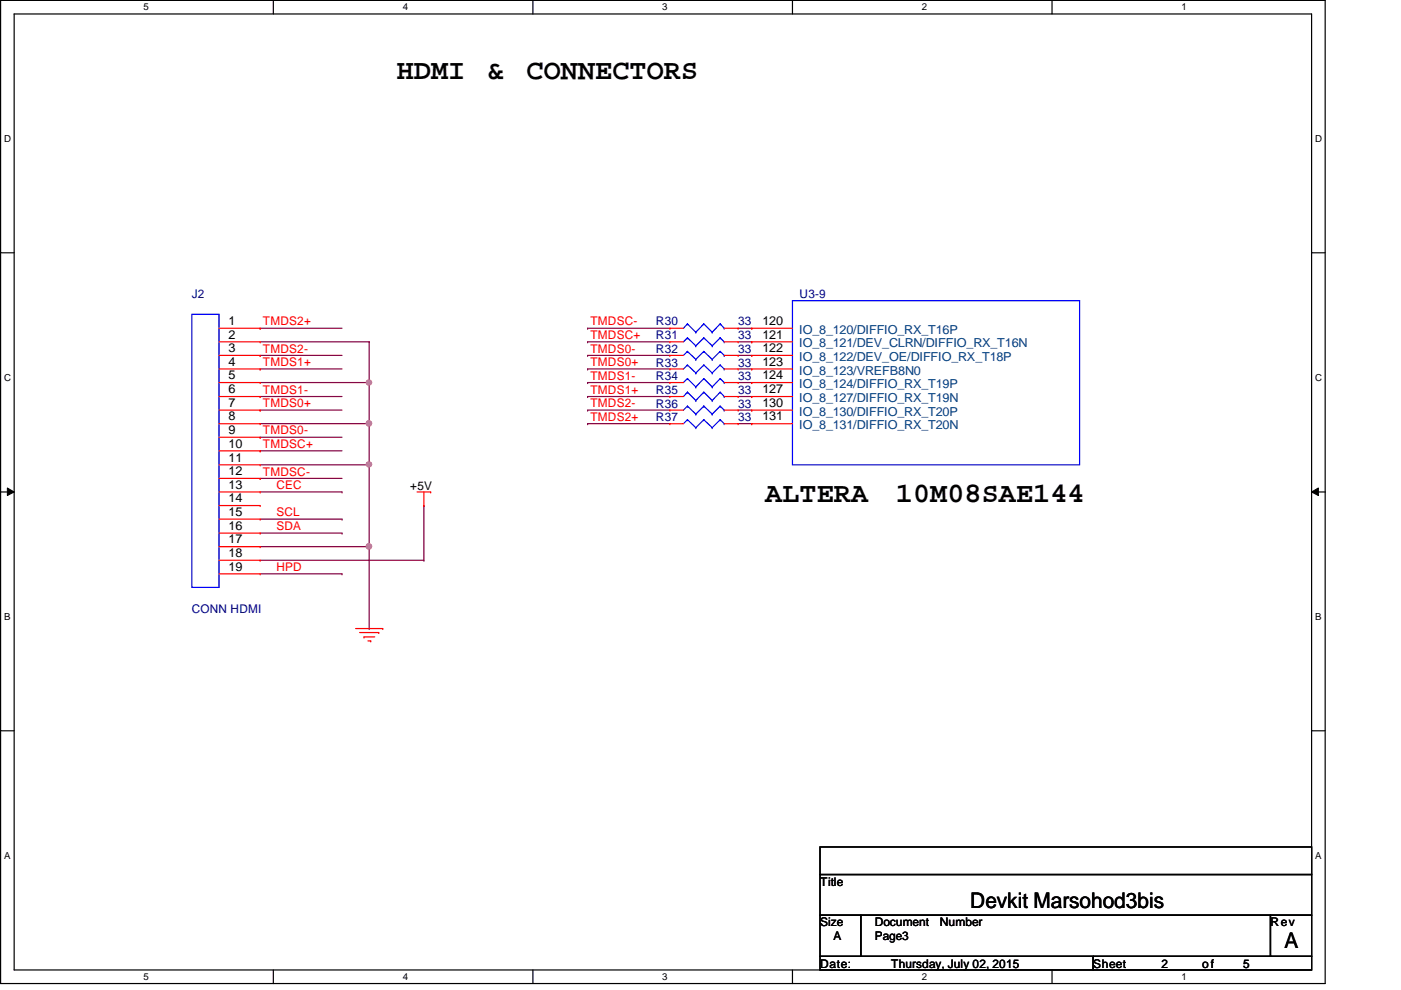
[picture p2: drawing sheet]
<svg xmlns="http://www.w3.org/2000/svg" width="297mm" height="210mm" viewBox="0 0 297 210" stroke-linecap="round" stroke-linejoin="round" font-family="sans-serif">
<path d="M.1 .1h280.9v208.4h-280.9zM3 3h275.1v202.7h-275.1z" fill="none" stroke="#000" stroke-width=".25"/>
<g fill="#fff">
<path d="M30.4 .4h1.1v2.3h-1.1z"/>
<path d="M30.4 206h1.1v2.3h-1.1z"/>
</g>
<path d="M58 .1v2.9M58 205.7v2.8" fill="none" stroke="#000" stroke-width=".25"/>
<g fill="#fff">
<path d="M85.4 .4h1.1v2.3h-1.1z"/>
<path d="M85.4 206h1.1v2.3h-1.1z"/>
</g>
<path d="M113 .1v2.9M113 205.7v2.8" fill="none" stroke="#000" stroke-width=".25"/>
<g fill="#fff">
<path d="M140.4 .4h1.1v2.3h-1.1z"/>
<path d="M140.4 206h1.1v2.3h-1.1z"/>
</g>
<path d="M168 .1v2.9M168 205.7v2.8" fill="none" stroke="#000" stroke-width=".25"/>
<g fill="#fff">
<path d="M195.4 .4h1.2v2.3h-1.2z"/>
<path d="M195.4 206h1.2v2.3h-1.2z"/>
</g>
<path d="M223.1 .1v2.9M223.1 205.7v2.8" fill="none" stroke="#000" stroke-width=".25"/>
<g fill="#fff">
<path d="M250.5 .4h1.1v2.3h-1.1z"/>
<path d="M250.5 206h1.1v2.3h-1.1z"/>
<path d="M.9 28.3h1.4v2.3h-1.4z"/>
<path d="M278.8 28.3h1.5v2.3h-1.5z"/>
<path d="M.9 78.9h1.4v2.3h-1.4z"/>
<path d="M278.8 78.9h1.5v2.3h-1.5z"/>
</g>
<path d="M.1 53.6h2.9M278.1 53.6h2.9" fill="none" stroke="#000" stroke-width=".25"/>
<g fill="#fff">
<path d="M.9 129.6h1.3v2.3h-1.3z"/>
<path d="M278.8 129.6h1.4v2.3h-1.4z"/>
</g>
<path d="M.1 104.3h2.9M278.1 104.3h2.9" fill="none" stroke="#000" stroke-width=".25"/>
<path d="M1.6 103.5l1.4 .8-1.4 .8zM278.1 104.3l1.4-.8v1.6z" fill="#000"/>
<path d="M1.6 103.5l1.4 .8-1.4 .8zM278.1 104.3l1.4-.8v1.6z" fill="none" stroke="#000" stroke-width=".21"/>
<g fill="#fff">
<path d="M.9 180.3h1.3v2.2h-1.3z"/>
<path d="M278.8 180.3h1.3v2.2h-1.3z"/>
</g>
<path d="M.1 154.9h2.9M278.1 154.9h2.9" fill="none" stroke="#000" stroke-width=".25"/>
<g fill="none" stroke="#800040" stroke-width=".25">
<path d="M55.2 78.2h.1M55.2 75.4h.1M55.2 69.6h.1M55.2 69.6h17.3M55.2 72.5h23.1M55.2 75.4h17.3M55.2 78.2h17.3M78.3 72.5h.1M78.3 72.5v8.6M124.6 69.6h.1M124.6 72.5h.1M124.6 75.4h.1"/>
<path d="M124.6 78.2h.1M124.6 69.6h17.4M124.6 72.5h17.4M124.6 75.4h17.4M124.6 78.2h17.4M156.5 69.6h2.9M156.5 72.5h2.9M156.5 75.4h2.9M156.5 78.2h2.9M159.4 78.2h.1M159.4 75.4h.1M159.4 72.5h.1"/>
<path d="M159.4 69.6h.1M55.2 95.6h.1M55.2 92.7h.1M55.2 87h.1M55.2 84.1h.1M55.2 81.1h23.1M55.2 84.1h17.3M55.2 87h17.3M55.2 95.6h17.3M55.2 92.7h17.3M78.3 81.1h.1M124.6 81.1h.1"/>
<path d="M124.6 84.1h.1M124.6 87h.1M124.6 89.8h.1M124.6 81.1h17.4M124.6 84.1h17.4M124.6 87h17.4M124.6 89.8h17.4M156.5 81.1h2.9M156.5 84.1h2.9M156.5 87h2.9M156.5 89.8h2.9M159.4 89.8h.1"/>
<path d="M159.4 87h.1M159.4 84.1h.1M159.4 81.1h.1M55.2 101.4h.1M55.2 101.4h17.3"/>
</g>
<circle cx="78.2" cy="81.1" r=".55" fill="#f0f"/>
<circle cx="78.2" cy="81.1" r=".55" fill="none" stroke="#f0f" stroke-width=".25"/>
<path d="M55.2 89.8h23.1M78.3 89.8h.1M78.3 81.1v8.7" fill="none" stroke="#800040" stroke-width=".25"/>
<circle cx="78.2" cy="89.8" r=".57" fill="#f0f"/>
<circle cx="78.2" cy="89.8" r=".57" fill="none" stroke="#f0f" stroke-width=".25"/>
<path d="M55.2 98.6h23.1M78.3 98.6h.1M78.3 89.8v26.1M78.3 115.9h.1" fill="none" stroke="#800040" stroke-width=".25"/>
<circle cx="78.2" cy="98.5" r=".55" fill="#f0f"/>
<circle cx="78.2" cy="98.5" r=".55" fill="none" stroke="#f0f" stroke-width=".25"/>
<circle cx="78.2" cy="115.9" r=".57" fill="#f0f"/>
<circle cx="78.2" cy="115.9" r=".57" fill="none" stroke="#f0f" stroke-width=".25"/>
<g fill="none" stroke="#800040" stroke-width=".25">
<path d="M55.2 115.9h23.1M55.2 118.8h34.7M55.2 104.3h17.3M55.2 110.1h17.3M55.2 113h17.3M72.5 104.3h.1M72.5 110.1h.1M72.5 113h.1M78.3 115.9h.1M78.3 115.9v17.4M89.9 118.8h.1M89.9 107.2h.1"/>
<path d="M89.9 107.2v11.6M55.2 121.7h17.3M72.5 121.7h.1M78.3 133.3h.1"/>
</g>
<g fill="none" stroke="#f00" stroke-width=".25">
<path d="M46.4 75.4h8.8M46.4 78.2h8.8M46.4 69.6h8.8M46.4 72.5h8.8M55.2 69.6h.1M55.2 72.5h.1M55.2 75.4h.1M55.2 78.2h.1M142 75.4h.1M142 78.2h.1M142 69.6h.1M142 72.5h.1"/>
<path d="M142 75.4h2.9M142 78.2h2.9M142 69.6h2.9M142 72.5h2.9M153.5 75.4h3M153.5 78.2h3M153.5 69.6h3M153.5 72.5h3M156.5 75.4h.1M156.5 78.2h.1M156.5 69.6h.1M156.5 72.5h.1"/>
<path d="M159.4 69.6h.1M159.4 72.5h.1M159.4 75.4h.1M159.4 78.2h.1M159.4 75.4h8.6M159.4 78.2h8.6M159.4 69.6h8.6M159.4 72.5h8.6M46.4 81.1h8.8M46.4 84.1h8.8M46.4 87h8.8M46.4 89.8h8.8"/>
<path d="M46.4 92.7h8.8M46.4 95.6h8.8M46.4 98.6h8.8M55.2 81.1h.1M55.2 84.1h.1M55.2 87h.1M55.2 89.8h.1M55.2 92.7h.1M55.2 95.6h.1M55.2 98.6h.1M142 81.1h.1M142 84.1h.1"/>
<path d="M142 87h.1M142 89.8h.1M142 81.1h2.9M142 84.1h2.9M142 87h2.9M142 89.8h2.9M153.5 81.1h3M153.5 84.1h3M153.5 87h3M153.5 89.8h3M156.5 81.1h.1M156.5 84.1h.1"/>
<path d="M156.5 87h.1M156.5 89.8h.1M159.4 81.1h.1M159.4 84.1h.1M159.4 87h.1M159.4 89.8h.1M159.4 81.1h8.6M159.4 84.1h8.6M159.4 87h8.6M159.4 89.8h8.6M46.4 104.3h8.8M46.4 101.4h8.8"/>
<path d="M46.4 107.2h8.8M46.4 110.1h8.8M46.4 113h8.8M46.4 115.9h8.8M46.4 118.8h8.8M55.2 101.4h.1M55.2 104.3h.1M55.2 107.2h.1M55.2 110.1h.1M55.2 113h.1M55.2 115.9h.1M55.2 118.8h.1"/>
<path d="M88.4 104.3h2.9M89.9 107.2h.1M89.9 104.3v2.9M91.3 104.3h.1M46.4 121.7h8.8M55.2 121.7h.1M75.4 133.3h5.7M76.2 134.1h4.1M77.2 135h.1M77.2 135h2.3M78 135.9h.6M78.6 135.9h.1"/>
<path d="M80.3 134.1h.1M81.1 133.3h.1"/>
</g>
<path d="M173.9 179.6h104.2v5.8h-104.2zM173.9 185.4h104.2v8.7h-104.2zM173.9 194.1h8.6v8.7h-8.6zM182.5 194.1h86.9v8.7h-86.9zM269.4 194.1h8.7v8.7h-8.7zM173.9 202.8h57.9v2.9h-57.9zM231.8 202.8h46.3v2.9h-46.3z" fill="none" stroke="#000" stroke-width=".25"/>
<g fill="none" stroke="#00f" stroke-width=".25">
<path d="M40.7 66.6h5.7v57.9h-5.7zM145.8 74.5h.1M145.8 77.4h.1M145.8 68.7h.1M145.8 71.6h.1M145.8 74.5l-.9 .9M145.8 74.5l1.7 1.7M145.8 77.4l-.9 .8M145.8 77.4l1.7 1.7M145.8 68.7l-.9 .9M145.8 68.7l1.7 1.7M145.8 71.6l-.9 .9"/>
<path d="M145.8 71.6l1.7 1.7M147.5 76.2h.1M147.5 79.1h.1M147.5 70.4h.1M147.5 73.3h.1M149.2 74.5h.1M149.2 77.4h.1M149.2 68.7h.1M149.2 71.6h.1M149.2 74.5l-1.7 1.7M149.2 74.5l1.8 1.7M149.2 77.4l-1.7 1.7"/>
<path d="M149.2 77.4l1.8 1.7M149.2 68.7l-1.7 1.7M149.2 68.7l1.8 1.7M149.2 71.6l-1.7 1.7M149.2 71.6l1.8 1.7M151 76.2h.1M151 79.1h.1M151 70.4h.1M151 73.3h.1M152.7 74.5h.1M152.7 77.4h.1M152.7 68.7h.1"/>
<path d="M152.7 71.6h.1M152.7 74.5l-1.7 1.7M152.7 74.5l.8 .9M152.7 77.4l-1.7 1.7M152.7 77.4l.8 .8M152.7 68.7l-1.7 1.7M152.7 68.7l.8 .9M152.7 71.6l-1.7 1.7M152.7 71.6l.8 .9M153.5 75.4h.1M153.5 78.2h.1M153.5 69.6h.1"/>
<path d="M153.5 72.5h.1M168 63.8h60.9v34.8h-60.9zM145.8 80.3h.1M145.8 83.1h.1M145.8 86.1h.1M145.8 89h.1M145.8 80.3l-.9 .8M145.8 80.3l1.7 1.7M145.8 83.1l-.9 1M145.8 83.1l1.7 1.8M145.8 86.1l-.9 .9M145.8 86.1l1.7 1.7"/>
<path d="M145.8 89l-.9 .8M145.8 89l1.7 1.7M147.5 82h.1M147.5 84.9h.1M147.5 87.8h.1M147.5 90.7h.1M149.2 80.3h.1M149.2 83.1h.1M149.2 86.1h.1M149.2 89h.1M149.2 80.3l-1.7 1.7M149.2 80.3l1.8 1.7"/>
<path d="M149.2 83.1l-1.7 1.8M149.2 83.1l1.8 1.8M149.2 86.1l-1.7 1.7M149.2 86.1l1.8 1.7M149.2 89l-1.7 1.7M149.2 89l1.8 1.7M151 82h.1M151 84.9h.1M151 87.8h.1M151 90.7h.1M152.7 80.3h.1M152.7 83.1h.1"/>
<path d="M152.7 86.1h.1M152.7 89h.1M152.7 80.3l-1.7 1.7M152.7 80.3l.8 .8M152.7 83.1l-1.7 1.8M152.7 83.1l.8 1M152.7 86.1l-1.7 1.7M152.7 86.1l.8 .9M152.7 89l-1.7 1.7M152.7 89l.8 .8M153.5 81.1h.1M153.5 84.1h.1"/>
<path d="M153.5 87h.1M153.5 89.8h.1"/>
</g>
<circle cx="78.2" cy="81.1" r=".55" fill="#f0f"/>
<circle cx="78.2" cy="81.1" r=".55" fill="none" stroke="#f0f" stroke-width=".25"/>
<circle cx="78.2" cy="89.8" r=".57" fill="#f0f"/>
<circle cx="78.2" cy="89.8" r=".57" fill="none" stroke="#f0f" stroke-width=".25"/>
<circle cx="78.2" cy="98.5" r=".55" fill="#f0f"/>
<circle cx="78.2" cy="98.5" r=".55" fill="none" stroke="#f0f" stroke-width=".25"/>
<circle cx="78.2" cy="115.9" r=".57" fill="#f0f"/>
<circle cx="78.2" cy="115.9" r=".57" fill="none" stroke="#f0f" stroke-width=".25"/>
<g font-size="6">
<text x="84.1" y="16.7">HDMI</text>
<text x="103.3" y="16.7">&amp;</text>
<text x="111.6" y="16.7">CONNECTORS</text>
<text x="162.3" y="106.4">ALTERA</text>
<text x="189.9" y="106.4">10M08SAE144</text>
</g>
<g font-size="4.6">
<text x="205.7" y="192.4">Devkit Marsohod3bis</text>
<text x="272.3" y="201.1">A</text>
</g>
<g font-size="2.6">
<text x="48.5" y="68.9">1</text>
<text x="48.5" y="71.8">2</text>
<text x="161.7" y="68.9">120</text>
<text x="161.7" y="71.8">121</text>
<text x="48.5" y="74.7">3</text>
<text x="48.5" y="77.6">4</text>
<text x="161.7" y="74.7">122</text>
<text x="161.7" y="77.6">123</text>
<text x="48.5" y="80.4">5</text>
<text x="48.5" y="83.4">6</text>
<text x="161.7" y="80.4">124</text>
<text x="161.7" y="83.4">127</text>
<text x="48.5" y="86.3">7</text>
<text x="48.5" y="89.2">8</text>
<text x="161.7" y="86.3">130</text>
<text x="161.7" y="89.2">131</text>
<text x="48.5" y="92">9</text>
<text x="48.5" y="94.9">10</text>
<text x="48.5" y="97.9">11</text>
<text x="48.5" y="100.8">12</text>
<text x="48.5" y="103.6">13</text>
<text x="48.5" y="106.5">14</text>
<text x="48.5" y="109.4">15</text>
<text x="48.5" y="112.4">16</text>
<text x="48.5" y="115.2">17</text>
<text x="48.5" y="118.1">18</text>
<text x="48.5" y="121">19</text>
</g>
<g font-size="2.6" fill="#004080">
<text x="169.5" y="70.8">IO_8_120/DIFFIO_RX_T16P</text>
<text x="169.5" y="73.7">IO_8_121/DEV_CLRN/DIFFIO_RX_T16N</text>
<text x="169.5" y="76.5">IO_8_122/DEV_OE/DIFFIO_RX_T18P</text>
<text x="169.5" y="82.3">IO_8_124/DIFFIO_RX_T19P</text>
<text x="169.5" y="79.4">IO_8_123/VREFB8N0</text>
<text x="169.5" y="85.3">IO_8_127/DIFFIO_RX_T19N</text>
<text x="169.5" y="88.1">IO_8_130/DIFFIO_RX_T20P</text>
<text x="169.5" y="91">IO_8_131/DIFFIO_RX_T20N</text>
</g>
<g font-size="2.5" fill="#000080">
<text x="40.7" y="63.2">J2</text>
<text x="169.5" y="63.2">U3-9</text>
<text x="139.1" y="69">R30</text>
<text x="139.1" y="72">R31</text>
<text x="156.5" y="69">33</text>
<text x="156.5" y="72">33</text>
<text x="139.1" y="74.8">R32</text>
<text x="139.1" y="77.7">R33</text>
<text x="156.5" y="74.8">33</text>
<text x="156.5" y="77.7">33</text>
<text x="139.1" y="80.6">R34</text>
<text x="139.1" y="83.5">R35</text>
<text x="156.5" y="80.6">33</text>
<text x="156.5" y="83.5">33</text>
<text x="139.1" y="86.4">R36</text>
<text x="139.1" y="89.3">R37</text>
<text x="156.5" y="86.4">33</text>
<text x="156.5" y="89.3">33</text>
<text x="40.7" y="129.9">CONN HDMI</text>
</g>
<g font-size="2.5" fill="#f00">
<text x="55.7" y="69">TMDS2+</text>
<text x="125.2" y="69">TMDSC-</text>
<text x="125.2" y="71.9">TMDSC+</text>
<text x="55.7" y="77.6">TMDS1+</text>
<text x="55.7" y="74.8">TMDS2-</text>
<text x="125.2" y="74.8">TMDS0-</text>
<text x="125.2" y="77.6">TMDS0+</text>
<text x="55.7" y="83.5">TMDS1-</text>
<text x="125.2" y="80.5">TMDS1-</text>
<text x="125.2" y="83.5">TMDS1+</text>
<text x="55.7" y="86.4">TMDS0+</text>
<text x="125.2" y="86.4">TMDS2-</text>
<text x="125.2" y="89.2">TMDS2+</text>
<text x="55.7" y="95">TMDSC+</text>
<text x="55.7" y="92.1">TMDS0-</text>
<text x="55.7" y="100.8">TMDSC-</text>
<text x="58.6" y="103.7">CEC</text>
<text x="58.6" y="109.5">SCL</text>
<text x="58.6" y="112.4">SDA</text>
<text x="58.6" y="121.1">HPD</text>
</g>
<g font-size="2.5">
<text x="87" y="103.8">+5V</text>
<text x="173.9" y="187.8">Title</text>
<text x="173.9" y="196.4">Size</text>
<text x="185.5" y="196.4">Document</text>
<text x="199.3" y="196.4">Number</text>
<text x="269.4" y="196.4">Rev</text>
<text x="176.7" y="199.3">A</text>
<text x="185.5" y="199.3">Page3</text>
<text x="173.9" y="205.1">Date:</text>
<text x="188.9" y="205.1">Thursday, July 02, 2015</text>
<text x="231.8" y="205.1">Sheet</text>
<text x="246.3" y="205.1">2</text>
<text x="254.9" y="205.1">o f</text>
<text x="263.6" y="205.1">5</text>
</g>
<g font-size="2">
<text x="30.4" y="2.2">5</text>
<text x="85.4" y="2.2">4</text>
<text x="140.4" y="2.2">3</text>
<text x="195.4" y="2.2">2</text>
<text x="250.5" y="2.2">1</text>
<text x=".9" y="30.1">D</text>
<text x="278.8" y="30.1">D</text>
<text x=".9" y="80.7">C</text>
<text x="278.8" y="80.7">C</text>
<text x=".9" y="131.4">B</text>
<text x="278.8" y="131.4">B</text>
<text x=".9" y="182">A</text>
<text x="278.8" y="182">A</text>
<text x="30.4" y="207.8">5</text>
<text x="85.4" y="207.8">4</text>
<text x="140.4" y="207.8">3</text>
<text x="195.4" y="207.8">2</text>
<text x="250.5" y="207.8">1</text>
</g>
</svg>
